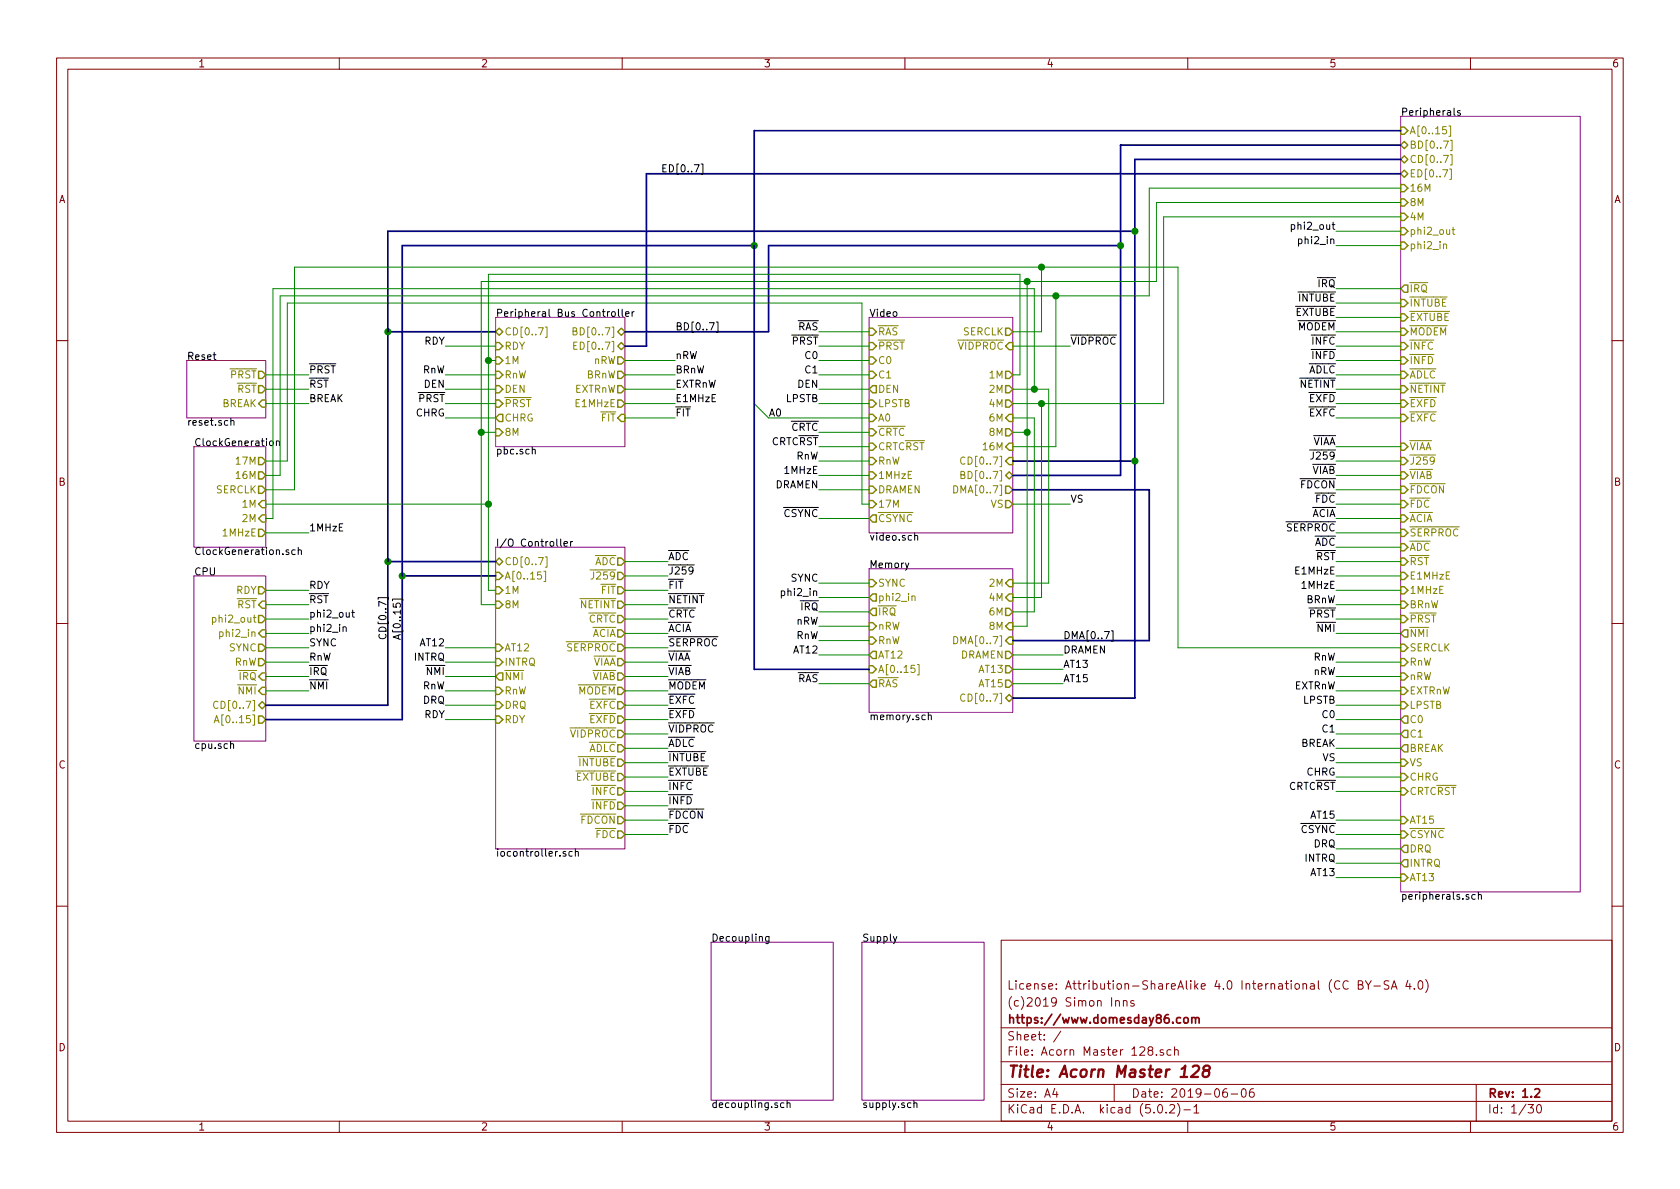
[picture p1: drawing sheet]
<svg xmlns="http://www.w3.org/2000/svg" width="297mm" height="210mm" viewBox="0 0 297 210" stroke-linecap="round" stroke-linejoin="round" font-family="sans-serif">
<g fill="none" stroke="#840000" stroke-width=".18">
<path d="M10 10.3h277v189.9h-277zM12 12.2h273v186.1h-273zM60 10.3v1.9M110 10.3v1.9M160 10.3v1.9M210 10.3v1.9M260 10.3v1.9M10 60.2h2M285 60.2h2M10 110.3h2M285 110.3h2M10 160.2h2"/>
<path d="M177 166.3h108v32h-108zM197.3 177.1v-.1a.37 .37 0 0 1 .6 .1v.8M197.3 176.9v1M198.6 177.1l.2-.2 .4 .1 .1 .9M198.6 176.9v1M200.5 177a.37 .37 0 0 0-.6 .1l.1 .3 .5 .1 .1 .1-.3 .3-.4-.1M238.4 173.6a.7 .7 0 0 0-.9 .2 .7 .7 0 0 0 .1 .9 .55 .55 0 0 0 .8 .1M240.2 174.1l.7-.1v-.3l-.1-.2-.6-.1v1.5h.5l.3-.3a.41 .41 0 0 0-.4-.5M241.4 173.4l.5 .8 .5-.8M241.9 174.2v.7M242.9 174.4h1.2M245.6 173.5l-.6-.1-.3 .3 .1 .3 .7 .4v.4l-.2 .1-.6-.1"/>
<path d="M246 174.9l.5-1.5 .5 1.5M246.2 174.5h.7M248.9 173.3l-.3 1.1h.9M249.3 173.9v1M250.1 174.8v.1M250.9 173.6l.3-.2a.94 .94 0 0 1 0 1.5l-.4-.3-.1-.6zM252.1 173.2a1.71 1.71 0 0 1 0 2.3M285 160.2h2M60 198.3v1.9M110 198.3v1.9M160 198.3v1.9M177 194.8h108"/>
<path d="M177 191.8h108M177 187.8h108M177 181.8h108M186.5 192.5l-.4 1h1M186.8 193v1M187.6 182.3l-1.3 2M197 191.8v3M203.3 185.7l-.3-.2v-.2l.3-.2 .4 .1 .1 .2v.2l-.7 .2a.48 .48 0 0 0-.1 .7l.3 .1 .5-.1a.48 .48 0 0 0-.2-.8M204.5 186.5v.1M204.8 195.5l.4-.2a.94 .94 0 0 1 0 1.5 .79 .79 0 0 1-.4-1.3zM205.7 185.7a.37 .37 0 0 0-.6 .1l.1 .2 .5 .2 .1 .1-.3 .3-.4-.1M206.2 196.7v.1"/>
<path d="M206.8 195.5l.2-.2h.4l.2 .2 .1 .3-.1 .2-.8 .8h.9M207 185.7l-.4-.1-.3 .3 .1 .6 .2 .1 .4-.1M207.7 185.7a.37 .37 0 0 1 .6 .1v.8M207.7 185.1v1.5M208.2 195.1a1.71 1.71 0 0 1 0 2.3M209.3 196.3h1.2M210 198.3v1.9M211.1 195.8l.4-.5v1.5M211.1 196.8h.9M216.9 192.5a.62 .62 0 0 0-.7 .7l.1 .7 .2 .1 .5-.1v-.5l-.1-.2-.4-.1-.3 .3M217.7 193.5h1.1M219.6 192.7l.4-.2a.94 .94 0 0 1 0 1.5 .82 .82 0 0 1-.4-1.3z"/>
<path d="M221.6 192.5a.59 .59 0 0 0-.7 .7l.1 .7 .2 .1 .5-.1 .1-.5-.2-.2-.4-.1-.3 .3M260 198.3v1.9M261 191.8v6.5M270.2 195.3h.9l-.5 .6 .4 .1v.7l-.2 .1-.6-.1M271.8 195.5l.4-.2a.94 .94 0 0 1 0 1.5 .79 .79 0 0 1-.4-1.3z"/>
</g>
<path d="M210.7 179.9v1M208.7 180l-.4-.1-.3 .3 .1 .6 .2 .1 .4-.1M209.4 180.1l.2-.2 .4 .2 .1 .5-.1 .2-.4 .1-.2-.1zM210.7 180.1l.1-.1a.37 .37 0 0 1 .6 .1v.8M211.4 180.1l.2-.2 .3 .1 .1 .9M271.4 192.7l.2-.2h.4l.2 .5-.9 1h.9" fill="none" stroke="#840000" stroke-width=".3"/>
<path d="M208.7 190.4h1.2M210.9 188.6l.3-.2h.5l.2 .2 .1 .4-.1 .3-1.3 1.1h1.2M213.1 189.3l-.3-.2a.46 .46 0 0 1 .4-.7l.6 .1 .1 .4a.69 .69 0 0 1-.8 .4 .65 .65 0 0 0-.3 1 .65 .65 0 0 0 .8 0 .65 .65 0 0 0 .1-.9l-.2-.1" fill="none" stroke="#840000" stroke-width=".41"/>
<path d="M247.6 20.6h31.8v137.1h-31.8zM87.6 56.1h22.9v22.9h-22.9zM153.7 56.1h25.4v38.1h-25.4zM33 63.7h14v10.2h-14zM34.3 79h12.7v17.8h-12.7zM87.6 96.8h22.9v53.3h-22.9zM34.3 101.8h12.7v29.3h-12.7zM153.7 100.6h25.4v25.4h-25.4zM125.7 166.6h21.6v28h-21.6zM152.4 166.6h21.6v28h-21.6z" fill="none" stroke="#840084" stroke-width=".18"/>
<g fill="none" stroke="#000" stroke-width=".18">
<path d="M257.1 19.1v1.1l.2 .2M258.2 19.6h-.3l-.2 .1 .1 .2 .4 .1v.3h-.5M124 29h.3v1.8h-.3M228.3 39.8l.4-.1 .2 .2-.1 .6h-.5M228.3 39.7v1.3M108.3 55.2l.3-.1 .1 .1v.7l-.3 .1-.3-.3zM109.3 54.7v1.1l.2 .2M110 54.7v1.1l.2 .2M110.6 55.5l.6-.1v-.2l-.4-.1-.2 .2 .1 .6h.5M111.8 55.1v.9M112.1 55.1l-.3 .2M125.4 57.1h.9l-.6 1.2"/>
<path d="M126.6 56.9h.3v1.9h-.3M40.8 74.5l.2-.1h.3l.1 .8M40.8 73.9v1.3M47.8 78h.3l.2 .2-.1 .6h-.3l-.2-.2zM48.9 78.1l.1-.1h.4v.8M48.9 78v.8M94.1 79.6l.2-.2 .3 .1v.8M231.5 79.6h1M52.2 97.3l-.4-.1-.2 .3 .1 .5h.5M52.7 97.4l.2-.2 .3 .1 .1 .8M52.7 96.8v1.3M99.1 95.3v1.1l.2 .2"/>
<path d="M99.7 96.2l.6-.1v-.3h-.4l-.2 .1 .1 .6h.5M100.9 95.8v.8M101.2 95.8h-.2l-.1 .2M121.6 99.9h1.2M160.7 99.6l-.4 1.1-.2 .1M161.7 94.8l.2-.1h.3l.1 .8M161.7 94.3v1.2M60.7 111l.1-.2 .3 .1 .1 .8M62.2 108.3h.5M62.4 107.9v1.1l.3 .1M66.9 106v-.3h1.8v.3M69.4 106.2v-.3h1.8v.3"/>
<path d="M69.5 106.7v.6l.6 .1-.1-.5 .3-.3h.3l.2 .3-.1 .5M122.5 100.8l-.2 .2h-.4l-.1-.2v-.3l.2-.3h.3l.2 .3a.88 .88 0 0 1-.2 1h-.4M196.5 111.6h.3v1.8h-.3M40.8 131.6l.1-.1 .3 .1 .1 .8M164.1 126.6l.2-.2 .3 .1 .1 .8M164.1 126v1.3M100 150.6h-.3l-.2 .1 .1 .2 .4 .1v.4h-.5M101.2 150.6h-.4l-.2 .2 .1 .6h.5M101.7 150.7l.2-.1h.3l.1 .8M101.7 150.1v1.3M260.8 158.2h-.3l-.3 .2 .1 .6h.5M261.4 158.3l.2-.1h.3v.8"/>
<path d="M261.4 157.8v1.2M136 165.6v1l-.3 .3-.3-.1M136 165.7l-.4-.1-.2 .2 .1 .6h.5M158.6 165.6l-.5 1.1-.1 .2M138.6 195.1l-.3-.1-.3 .2 .1 .6h.5M139.2 195.1l.1-.1 .3 .1 .1 .8M139.2 194.6v1.3M161.6 195.1l.2-.1 .3 .1v.8M161.6 194.6v1.3"/>
</g>
<g fill="none" stroke="#848400" stroke-width=".25">
<path d="M247.6 32.6h.7l.6 .7-.6 .6h-.7zM247.6 30.7l.7-.6 .6 .6-.6 .7zM247.6 25.6l.7-.6 .6 .6-.6 .7zM247.6 35.2h.7l.6 .6-.6 .6h-.7zM247.6 28.2l.7-.6 .6 .6-.6 .6zM247.6 37.7h.7l.6 .6-.6 .7h-.7zM247.6 22.5h.7l.6 .6-.6 .6h-.7zM87.6 58.7l.7-.7 .6 .7-.6 .6zM109.2 58.7l.7-.7 .6 .7-.6 .6zM153.7 58h.6l.6 .7-.6 .6h-.6zM177.8 58h.6l.7 .7-.7 .6h-.6zM247.6 40.3h.7l.6 .6-.6 .6h-.7z"/>
<path d="M247.6 42.8h.7l.6 .6-.6 .7h-.7zM247.6 53h.7l.6 .6-.6 .6h-.7zM247.6 55.5h.7l.6 .6-.6 .7h-.7zM247.6 58h.7l.6 .7-.6 .6h-.7zM248.3 50.4h.6v1.3h-.6l-.7-.7zM45.7 65.7h.7l.6 .6-.6 .6h-.7zM45.7 68.2h.7l.6 .6-.6 .7h-.7zM46.4 70.7h.6v1.3h-.6l-.7-.6zM87.6 73.9l.7-.6h.6v1.2h-.6zM87.6 60.6h.7l.6 .6-.6 .6h-.7zM87.6 63.1h.7l.6 .6-.6 .7h-.7zM87.6 70.7h.7l.6 .7-.6 .6h-.7z"/>
<path d="M87.6 65.7h.7l.6 .6-.6 .6h-.7zM87.6 75.8h.7l.6 .6-.6 .7h-.7zM87.6 68.2h.7l.6 .6-.6 .7h-.7zM109.2 61.2l.7-.6 .6 .6-.6 .6zM109.2 63.1h.7l.6 .6-.6 .7h-.7zM109.2 68.2h.7l.6 .6-.6 .7h-.7zM109.2 70.7h.7l.6 .7-.6 .6h-.7zM109.2 65.7h.7l.6 .6-.6 .6h-.7zM109.2 73.9l.7-.6h.6v1.2h-.6zM153.7 60.6h.6l.6 .6-.6 .6h-.6zM153.7 70.7h.6l.6 .7-.6 .6h-.6zM153.7 73.3h.6l.6 .6-.6 .6h-.6z"/>
<path d="M153.7 75.8h.6l.6 .6-.6 .7h-.6zM153.7 63.1h.6l.6 .6-.6 .7h-.6zM153.7 65.7h.6l.6 .6-.6 .6h-.6zM153.7 78.4h.6l.6 .6-.6 .6h-.6zM154.3 68.2h.6v1.3h-.6l-.6-.7zM177.8 61.2l.6-.6h.7v1.2h-.7zM177.8 73.9l.6-.6h.7v1.2h-.7zM177.8 75.8h.6l.7 .6-.7 .7h-.6zM177.8 70.7h.6l.7 .7-.7 .6h-.6zM177.8 68.2h.6l.7 .6-.7 .7h-.6zM177.8 65.7h.6l.7 .6-.7 .6h-.6zM177.8 79l.6-.6h.7v1.2h-.7z"/>
<path d="M247.6 60.6h.7l.6 .6-.6 .6h-.7zM247.6 63.1h.7l.6 .6-.6 .7h-.7zM247.6 65.7h.7l.6 .6-.6 .6h-.7zM247.6 68.2h.7l.6 .6-.6 .7h-.7zM247.6 78.4h.7l.6 .6-.6 .6h-.7zM247.6 70.7h.7l.6 .7-.6 .6h-.7zM247.6 73.3h.7l.6 .6-.6 .6h-.7zM45.7 86h.7l.6 .6-.6 .6h-.7zM45.7 83.4h.7l.6 .7-.6 .6h-.7zM45.7 80.9h.7l.6 .6-.6 .7h-.7zM45.7 93.6h.7l.6 .6-.6 .7h-.7zM46.4 88.5h.6v1.3h-.6l-.7-.7z"/>
<path d="M46.4 91.1h.6v1.2h-.6l-.7-.6zM87.6 99.3l.7-.6 .6 .6-.6 .6zM109.2 98.7h.7l.6 .6-.6 .6h-.7zM153.7 80.9h.6l.6 .6-.6 .7h-.6zM153.7 83.4h.6l.6 .7-.6 .6h-.6zM153.7 86h.6l.6 .6-.6 .6h-.6zM153.7 88.5h.6l.6 .6-.6 .7h-.6zM154.3 91.1h.6v1.2h-.6l-.6-.6zM177.8 88.5h.6l.7 .6-.7 .7h-.6zM177.8 86h.6l.7 .6-.7 .6h-.6zM177.8 84.1l.6-.7 .7 .7-.7 .6zM178.4 80.9h.7v1.3h-.7l-.6-.7z"/>
<path d="M247.6 80.9h.7l.6 .6-.6 .7h-.7zM247.6 83.4h.7l.6 .7-.6 .6h-.7zM247.6 86h.7l.6 .6-.6 .6h-.7zM247.6 88.5h.7l.6 .6-.6 .7h-.7zM247.6 91.1h.7l.6 .6-.6 .6h-.7zM247.6 93.6h.7l.6 .6-.6 .7h-.7zM247.6 96.1h.7l.6 .7-.6 .6h-.7zM247.6 98.7h.7l.6 .6-.6 .6h-.7zM45.7 103.8h.7l.6 .6-.6 .6h-.7zM45.7 108.8h.7l.6 .7-.6 .6h-.7zM45.7 113.9h.7l.6 .6-.6 .7h-.7zM45.7 116.5h.7l.6 .6-.6 .6h-.7z"/>
<path d="M46.4 106.3h.6v1.3h-.6l-.7-.7zM46.4 111.4h.6v1.2h-.6l-.7-.6zM46.4 119h.6v1.3h-.6l-.7-.7zM87.6 101.2h.7l.6 .6-.6 .7h-.7zM87.6 113.9h.7l.6 .6-.6 .7h-.7zM87.6 116.5h.7l.6 .6-.6 .6h-.7zM87.6 103.8h.7l.6 .6-.6 .6h-.7zM87.6 106.3h.7l.6 .6-.6 .7h-.7zM88.3 119h.6v1.3h-.6l-.7-.7zM109.2 101.2h.7l.6 .6-.6 .7h-.7zM109.2 106.3h.7l.6 .6-.6 .7h-.7zM109.2 108.8h.7l.6 .7-.6 .6h-.7z"/>
<path d="M109.2 111.4h.7l.6 .6-.6 .6h-.7zM109.2 113.9h.7l.6 .6-.6 .7h-.7zM109.2 116.5h.7l.6 .6-.6 .6h-.7zM109.2 119h.7l.6 .6-.6 .7h-.7zM109.2 103.8h.7l.6 .6-.6 .6h-.7zM153.7 112.6h.6l.6 .7-.6 .6h-.6zM153.7 102.5h.6l.6 .6-.6 .7h-.6zM153.7 110.1h.6l.6 .6-.6 .7h-.6zM153.7 117.7h.6l.6 .7-.6 .6h-.6zM154.3 107.6h.6v1.2h-.6l-.6-.6zM154.3 115.2h.6v1.3h-.6l-.6-.7zM154.3 105h.6v1.3h-.6l-.6-.6z"/>
<path d="M177.8 103.1l.6-.6h.7v1.3h-.7zM177.8 110.7l.6-.6h.7v1.3h-.7zM177.8 107.6h.6l.7 .6-.7 .6h-.6zM177.8 115.2h.6l.7 .6-.7 .7h-.6zM177.8 117.7h.6l.7 .7-.7 .6h-.6zM178.4 105h.7v1.3h-.7l-.6-.6zM178.4 112.6h.7v1.3h-.7l-.6-.6zM247.6 101.2h.7l.6 .6-.6 .7h-.7zM247.6 103.8h.7l.6 .6-.6 .6h-.7zM247.6 106.3h.7l.6 .6-.6 .7h-.7zM247.6 108.8h.7l.6 .7-.6 .6h-.7zM247.6 113.9h.7l.6 .6-.6 .7h-.7z"/>
<path d="M247.6 116.5h.7l.6 .6-.6 .6h-.7zM247.6 119h.7l.6 .6-.6 .7h-.7zM248.3 111.4h.6v1.2h-.6l-.7-.6zM45.7 124.7l.7-.6 .6 .6-.6 .6zM45.7 126.6h.7l.6 .6-.6 .7h-.7zM46.4 121.5h.6v1.3h-.6l-.7-.6zM87.6 121.5h.7l.6 .7-.6 .6h-.7zM87.6 124.1h.7l.6 .6-.6 .6h-.7zM87.6 126.6h.7l.6 .6-.6 .7h-.7zM109.2 121.5h.7l.6 .7-.6 .6h-.7zM109.2 124.1h.7l.6 .6-.6 .6h-.7zM109.2 126.6h.7l.6 .6-.6 .7h-.7z"/>
<path d="M109.2 129.2h.7l.6 .6-.6 .6h-.7zM109.2 131.7h.7l.6 .6-.6 .7h-.7zM109.2 134.2h.7l.6 .7-.6 .6h-.7zM109.2 136.8h.7l.6 .6-.6 .6h-.7zM109.2 139.3h.7l.6 .6-.6 .7h-.7zM154.3 120.3h.6v1.2h-.6l-.6-.6zM177.8 120.3h.6l.7 .6-.7 .6h-.6zM177.8 123.4l.6-.6 .7 .6-.7 .7zM247.6 121.5h.7l.6 .7-.6 .6h-.7zM247.6 124.1h.7l.6 .6-.6 .6h-.7zM247.6 127.2l.7-.6h.6v1.3h-.6zM247.6 134.2h.7l.6 .7-.6 .6h-.7z"/>
<path d="M247.6 136.8h.7l.6 .6-.6 .6h-.7zM247.6 139.3h.7l.6 .6-.6 .7h-.7zM248.3 129.2h.6v1.2h-.6l-.7-.6zM248.3 131.7h.6v1.3h-.6l-.7-.7zM109.2 144.4h.7l.6 .6-.6 .7h-.7zM109.2 146.9h.7l.6 .7-.6 .6h-.7zM109.2 141.9h.7l.6 .6-.6 .6h-.7zM247.6 144.4h.7l.6 .6-.6 .7h-.7zM247.6 146.9h.7l.6 .7-.6 .6h-.7zM247.6 154.6h.7l.6 .6-.6 .6h-.7zM248.3 149.5h.6v1.2h-.6l-.7-.6zM248.3 152h.6v1.3h-.6l-.7-.7z"/>
</g>
<g fill="none" stroke="#848400" stroke-width=".18">
<path d="M255.2 24.9h.9l-.6 1.3M256.2 22.3h.3v1.8h-.3M256.3 29.9h.3v1.8h-.3M256.4 24.8h.3v1.8h-.3M256.4 27.4h.3v1.8h-.3M96.4 57.8h.3v1.9h-.3M101.3 58.6l.6-.1 .1-.2-.1-.2-.6-.1v1.2h.5l.2-.1v-.3l-.2-.2M255.2 43.3l.2-.2 .3 .1 .1 .8M256.7 40.6h.5M256.9 40.2v1.1l.3 .1M101.4 61.1h.5M102 60.5h-.6v1.3h.6"/>
<path d="M96.4 98.5h.3v1.8h-.3M168.6 85.9a.64 .64 0 0 1 .7 .6 .64 .64 0 0 1-.7 .7zM169.9 84l.5-.1 .2-.2-.1-.2-.6-.1v1.2h.5l.2-.1v-.3l-.3-.2M170.6 80.9a.5 .5 0 0 0-.6 0 .5 .5 0 0 0-.2 .7 .45 .45 0 0 0 .3 .4 .45 .45 0 0 0 .5 0M252.6 80.5h1.2M253.6 81.4l-.3 .2h-.3l-.1-.2v-.3l.2-.3h.2l.3 .3a.88 .88 0 0 1-.3 .9l-.3 .1M37.6 109.2h.3l.3 .2-.2 .6h-.4M37.6 109.2v1.3M96.2 101h.3v1.8h-.3M104.3 100.8h1M161.2 105.5l.2-.1h.3l.1 .8M162.2 117.5h.3v1.8h-.3"/>
<path d="M168.6 112.6a.64 .64 0 0 1 .7 .6 .64 .64 0 0 1-.7 .6zM37.9 127.8l.4-1.3 .4 1.3M38 127.5h.6M38.5 124.1a.5 .5 0 0 0-.6 0 .5 .5 0 0 0-.1 .6 .45 .45 0 0 0 .2 .5 .45 .45 0 0 0 .5-.1M170.6 122.9a.5 .5 0 0 0-.6 0 .5 .5 0 0 0-.2 .6 .45 .45 0 0 0 .3 .4 .45 .45 0 0 0 .5 0"/>
</g>
<path d="M247.6 23.1h-114.3v95.3h20.4M247.6 28.2h-46.9v95.2h-21.6M247.6 25.6h-49.5v58.5h-19M247.6 30.7h-133.3v30.5h-3.8M68.6 58.7h19M133.3 43.4h-62.2v83.8h-24.1M198.1 43.4h-62.2v15.3h-25.4M200.7 40.9h-132.1v83.8h-21.6M68.6 99.3h19M179.1 81.5h21.6M179.1 86.6h24.1v26.7h-24.1M71.1 101.8h16.5" fill="none" stroke="#000084" stroke-width=".3"/>
<g fill="#008400" stroke="#008400" stroke-width=".25">
<circle cx="71.1" cy="101.8" r=".51"/>
<circle cx="68.6" cy="99.3" r=".51"/>
<circle cx="68.6" cy="58.7" r=".51"/>
<circle cx="86.4" cy="63.7" r=".51"/>
<circle cx="181.6" cy="76.4" r=".51"/>
<circle cx="86.4" cy="89.1" r=".51"/>
<circle cx="182.9" cy="68.8" r=".51"/>
<circle cx="133.4" cy="43.4" r=".51"/>
<circle cx="198.1" cy="43.4" r=".51"/>
<circle cx="200.7" cy="40.9" r=".51"/>
<circle cx="186.7" cy="52.3" r=".51"/>
<circle cx="181.6" cy="49.8" r=".51"/>
<circle cx="184.2" cy="71.4" r=".51"/>
<circle cx="85.1" cy="76.4" r=".51"/>
<circle cx="184.2" cy="47.2" r=".51"/>
<circle cx="200.7" cy="81.5" r=".51"/>
</g>
<g fill="none" stroke="#008400" stroke-width=".18">
<path d="M247.6 38.3h-41.9v33.1h-26.6M247.6 35.8h-43.1v14h-119.4v57.1h2.5M247.6 33.3h-44.4v19h-153.7v31.8h-2.5M144.8 58.7h8.9M181.6 49.8v60.9h-2.5M184.1 47.2v11.5h-5M186.7 52.3v26.7h-7.6M236.2 51h11.4M236.2 53.6h11.4M236.2 58.7h11.4M236.2 40.9h11.4M236.2 43.4h11.4"/>
<path d="M236.2 56.1h11.4M47 71.4h7.6M47 68.8h7.6M47 66.3h7.6M78.7 73.9h8.9M78.7 71.4h8.9M78.7 68.8h8.9M78.7 66.3h8.9M78.7 61.2h8.9M85.1 76.4h2.5M86.4 63.7h1.2M110.5 73.9h8.9"/>
<path d="M110.5 71.4h8.9M110.5 68.8h8.9M110.5 66.3h8.9M110.5 63.7h8.9M133.3 71.4l2.6 2.5h17.8M144.8 76.4h8.9M144.8 71.4h8.9M144.8 68.8h8.9M144.8 66.3h8.9M144.8 63.7h8.9M144.8 79h8.9M144.8 61.2h8.9"/>
<path d="M179.1 73.9h3.8v34.3h-3.8M179.1 76.4h2.5M179.1 68.8h6.3v34.3h-6.3M179.1 66.3h1.2v-17.8h-93.9v55.9h1.2M179.1 61.2h10.1M182.9 68.8v-17.8h-134.6v40.7h-1.3M184.1 71.4v34.3h-5M236.2 73.9h11.4M236.2 71.4h11.4M236.2 68.8h11.4M236.2 66.3h11.4M236.2 63.7h11.4"/>
<path d="M236.2 79h11.4M236.2 61.2h11.4M47 89.1h39.4M47 81.5h3.8v-27.9h101.6v35.5h1.3M47 86.6h5.1v-39.4h156.2v67.3h39.3M47 94.2h7.6M110.5 99.3h7.6M144.8 91.7h8.9M144.8 84.1h8.9M144.8 81.5h8.9M144.8 86.6h8.9M179.1 89.1h10.1"/>
<path d="M236.2 89.1h11.4M236.2 91.7h11.4M236.2 84.1h11.4M236.2 81.5h11.4M236.2 86.6h11.4M236.2 94.2h11.4M236.2 99.3h11.4M236.2 96.8h11.4M47 104.4h7.6M47 106.9h7.6M47 109.5h7.6M47 114.5h7.6"/>
<path d="M47 117.1h7.6M47 119.6h7.6M47 112h7.6M78.7 114.5h8.9M78.7 117.1h8.9M78.7 119.6h8.9M110.5 104.4h7.6M110.5 106.9h7.6M110.5 109.5h7.6M110.5 114.5h7.6M110.5 117.1h7.6M110.5 119.6h7.6"/>
<path d="M110.5 112h7.6M110.5 101.8h7.6M144.8 110.7h8.9M144.8 108.2h8.9M144.8 105.7h8.9M144.8 103.1h8.9M144.8 115.8h8.9M144.8 113.3h8.9M179.1 115.8h8.9M179.1 118.4h8.9M236.2 104.4h11.4M236.2 106.9h11.4"/>
<path d="M236.2 109.5h11.4M236.2 117.1h11.4M236.2 119.6h11.4M236.2 112h11.4M236.2 101.8h11.4M47 122.2h7.6M78.7 127.2h8.9M78.7 122.2h8.9M78.7 124.7h8.9M110.5 127.2h7.6M110.5 122.2h7.6M110.5 124.7h7.6"/>
<path d="M110.5 129.8h7.6M110.5 132.3h7.6M110.5 134.9h7.6M110.5 137.4h7.6M110.5 139.9h7.6M144.8 120.9h8.9M179.1 120.9h8.9M236.2 127.2h11.4M236.2 122.2h11.4M236.2 124.7h11.4M236.2 129.8h11.4M236.2 132.3h11.4"/>
<path d="M236.2 134.9h11.4M236.2 137.4h11.4M236.2 139.9h11.4M110.5 142.5h7.6M110.5 145h7.6M110.5 147.6h7.6M236.2 145h11.4M236.2 147.6h11.4M236.2 150.1h11.4M236.2 152.6h11.4M236.2 155.2h11.4"/>
</g>
<text font-size="2.8" fill="#840000" x="178" y="190.5">Title: Acorn Master 128</text>
<g font-size="2.1" fill="#840000">
<text x="178" y="178">(c)2019 Simon Inns</text>
<text x="178" y="175">License: Attribution-ShareAlike 4.0 International (CC BY-SA 4.0)</text>
<text x="178" y="184">Sheet: /</text>
<text x="178" y="181">https://www.domesday86.com</text>
<text x="178" y="186.7">File: Acorn Master 128.sch</text>
<text x="178" y="196.9">KiCad E.D.A. kicad (5.0.2)-1</text>
<text x="178" y="194.1">Size: A4</text>
<text x="200" y="194.1">Date: 2019-06-06</text>
<text x="263" y="194.1">Rev: 1.2</text>
<text x="263" y="196.9">Id: 1/30</text>
</g>
<g font-size="1.8" fill="#840000">
<text x="35" y="11.9">1</text>
<text x="85" y="11.9">2</text>
<text x="135" y="11.9">3</text>
<text x="185" y="11.9">4</text>
<text x="235" y="11.9">5</text>
<text x="285" y="11.9">6</text>
<text x="10.4" y="35.9">A</text>
<text x="285.4" y="35.9">A</text>
<text x="10.4" y="85.9">B</text>
<text x="285.4" y="85.9">B</text>
<text x="10.4" y="135.9">C</text>
<text x="285.4" y="135.9">C</text>
<text x="10.4" y="185.9">D</text>
<text x="285.4" y="185.9">D</text>
<text x="35" y="199.9">1</text>
<text x="85" y="199.9">2</text>
<text x="135" y="199.9">3</text>
<text x="185" y="199.9">4</text>
<text x="235" y="199.9">5</text>
<text x="285" y="199.9">6</text>
</g>
<g font-size="1.8">
<text x="247.6" y="20.5">Peripherals</text>
<text x="116.8" y="30.5">ED[0..7]</text>
<text x="228.9" y="40.6">phi2_out</text>
<text x="230" y="43.2">phi2_in</text>
<text x="229.6" y="53.3">INTUBE</text>
<text x="233.1" y="50.8">IRQ</text>
<text x="87.6" y="56">Peripheral Bus Controller</text>
<text x="119.4" y="58.4">BD[0..7]</text>
<text x="141" y="58.4">RAS</text>
<text x="153.7" y="56">Video</text>
<text x="229.1" y="55.9">EXTUBE</text>
<text x="229.4" y="58.4">MODEM</text>
<text x="33" y="63.6">Reset</text>
<text x="75" y="61">RDY</text>
<text x="119.4" y="63.5">nRW</text>
<text x="140.1" y="61">PRST</text>
<text x="142.5" y="63.5">C0</text>
<text x="189.2" y="61">VIDPROC</text>
<text x="232.1" y="61">INFC</text>
<text x="232.1" y="63.5">INFD</text>
<text x="54.6" y="66">PRST</text>
<text x="54.6" y="68.6">RST</text>
<text x="54.6" y="71.1">BREAK</text>
<text x="74" y="71.1">PRST</text>
<text x="74.7" y="66">RnW</text>
<text x="75" y="68.6">DEN</text>
<text x="119.4" y="66">BRnW</text>
<text x="119.4" y="68.6">EXTRnW</text>
<text x="119.4" y="71.1">E1MHzE</text>
<text x="139" y="71.1">LPSTB</text>
<text x="141" y="68.6">DEN</text>
<text x="142.5" y="66">C1</text>
<text x="229.8" y="68.6">NETINT</text>
<text x="231.3" y="66">ADLC</text>
<text x="231.5" y="71.1">EXFD</text>
<text x="33" y="75.3">reset.sch</text>
<text x="73.5" y="73.7">CHRG</text>
<text x="119.4" y="73.7">FIT</text>
<text x="135.9" y="73.7">A0</text>
<text x="139.9" y="76.2">CRTC</text>
<text x="231.5" y="73.7">EXFC</text>
<text x="34.3" y="78.9">ClockGeneration</text>
<text x="87.6" y="80.4">pbc.sch</text>
<text x="136.3" y="78.7">CRTCRST</text>
<text x="139" y="83.8">1MHzE</text>
<text x="140.7" y="81.3">RnW</text>
<text x="232" y="78.7">VIAA</text>
<text x="232" y="83.8">VIAB</text>
<text x="232.3" y="81.3">J259</text>
<text x="137" y="86.4">DRAMEN</text>
<text x="189.2" y="88.9">VS</text>
<text x="229.9" y="86.4">FDCON</text>
<text x="232.6" y="88.9">FDC</text>
<text x="54.6" y="94">1MHzE</text>
<text x="138.6" y="91.4">CSYNC</text>
<text x="153.7" y="95.6">video.sch</text>
<text x="227.5" y="94">SERPROC</text>
<text x="231.9" y="91.4">ACIA</text>
<text x="34.3" y="101.7">CPU</text>
<text x="34.3" y="98.1">ClockGeneration.sch</text>
<text x="87.6" y="96.7">I/O Controller</text>
<text x="118.1" y="99.1">ADC</text>
<text x="118.1" y="101.6">J259</text>
<text x="153.7" y="100.5">Memory</text>
<text x="229.2" y="101.6">E1MHzE</text>
<text x="232.4" y="96.5">ADC</text>
<text x="232.7" y="99.1">RST</text>
<text x="54.6" y="104.1">RDY</text>
<text x="54.6" y="106.7">RST</text>
<text x="118.1" y="104.1">FIT</text>
<text x="118.1" y="106.7">NETINT</text>
<text x="138.6" y="105.4">phi2_in</text>
<text x="139.9" y="102.9">SYNC</text>
<text x="141.6" y="107.9">IRQ</text>
<text x="230.4" y="104.1">1MHzE</text>
<text x="230.9" y="106.7">BRnW</text>
<text x="54.6" y="109.2">phi2_out</text>
<text x="54.6" y="111.8">phi2_in</text>
<text x="68.3" y="113.3" transform="rotate(-90 68.3 113.3)">CD[0..7]</text>
<text x="70.9" y="113.3" transform="rotate(-90 70.9 113.3)">A[0..15]</text>
<text x="118.1" y="109.2">CRTC</text>
<text x="118.1" y="111.8">ACIA</text>
<text x="140.7" y="113">RnW</text>
<text x="140.7" y="110.5">nRW</text>
<text x="188" y="113">DMA[0..7]</text>
<text x="231.5" y="109.2">PRST</text>
<text x="233" y="111.8">NMI</text>
<text x="54.6" y="114.3">SYNC</text>
<text x="54.6" y="116.8">RnW</text>
<text x="54.6" y="119.4">IRQ</text>
<text x="73.2" y="116.8">INTRQ</text>
<text x="74.4" y="114.3">AT12</text>
<text x="75.5" y="119.4">NMI</text>
<text x="118.1" y="114.3">SERPROC</text>
<text x="118.1" y="116.8">VIAA</text>
<text x="118.1" y="119.4">VIAB</text>
<text x="140.5" y="115.6">AT12</text>
<text x="188" y="115.6">DRAMEN</text>
<text x="188" y="118.1">AT13</text>
<text x="232.2" y="116.8">RnW</text>
<text x="232.2" y="119.4">nRW</text>
<text x="54.6" y="121.9">NMI</text>
<text x="74.7" y="121.9">RnW</text>
<text x="74.8" y="124.5">DRQ</text>
<text x="118.1" y="121.9">MODEM</text>
<text x="118.1" y="124.5">EXFC</text>
<text x="141" y="120.6">RAS</text>
<text x="188" y="120.6">AT15</text>
<text x="228.8" y="121.9">EXTRnW</text>
<text x="230.4" y="124.5">LPSTB</text>
<text x="75" y="127">RDY</text>
<text x="118.1" y="127">EXFD</text>
<text x="118.1" y="129.5">VIDPROC</text>
<text x="153.7" y="127.3">memory.sch</text>
<text x="234" y="127">C0</text>
<text x="234" y="129.5">C1</text>
<text x="34.3" y="132.4">cpu.sch</text>
<text x="118.1" y="132.1">ADLC</text>
<text x="118.1" y="134.6">INTUBE</text>
<text x="118.1" y="137.2">EXTUBE</text>
<text x="229.9" y="132.1">BREAK</text>
<text x="231" y="137.2">CHRG</text>
<text x="233.9" y="134.6">VS</text>
<text x="118.1" y="139.7">INFC</text>
<text x="118.1" y="142.2">INFD</text>
<text x="227.8" y="139.7">CRTCRST</text>
<text x="118.1" y="144.8">FDCON</text>
<text x="118.1" y="147.3">FDC</text>
<text x="230" y="147.3">CSYNC</text>
<text x="231.9" y="144.8">AT15</text>
<text x="232.3" y="149.9">DRQ</text>
<text x="87.6" y="151.5">iocontroller.sch</text>
<text x="230.7" y="152.4">INTRQ</text>
<text x="231.9" y="154.9">AT13</text>
<text x="247.6" y="159.1">peripherals.sch</text>
<text x="125.7" y="166.5">Decoupling</text>
<text x="152.4" y="166.5">Supply</text>
<text x="125.7" y="195.9">decoupling.sch</text>
<text x="152.4" y="195.9">supply.sch</text>
</g>
<g font-size="1.8" fill="#848400">
<text x="249.2" y="23.7">A[0..15]</text>
<text x="249.2" y="26.3">BD[0..7]</text>
<text x="249.2" y="28.8">CD[0..7]</text>
<text x="249.2" y="33.9">16M</text>
<text x="249.2" y="31.4">ED[0..7]</text>
<text x="249.2" y="36.4">8M</text>
<text x="249.2" y="39">4M</text>
<text x="249.2" y="41.5">phi2_out</text>
<text x="249.2" y="44.1">phi2_in</text>
<text x="249.2" y="51.7">IRQ</text>
<text x="89.2" y="59.3">CD[0..7]</text>
<text x="102.3" y="59.3">BD[0..7]</text>
<text x="155.2" y="59.3">RAS</text>
<text x="170.3" y="59.3">SERCLK</text>
<text x="249.2" y="54.2">INTUBE</text>
<text x="249.2" y="56.8">EXTUBE</text>
<text x="249.2" y="59.3">MODEM</text>
<text x="89.2" y="61.8">RDY</text>
<text x="89.2" y="64.4">1M</text>
<text x="102.4" y="61.8">ED[0..7]</text>
<text x="104.9" y="64.4">nRW</text>
<text x="155.2" y="61.8">PRST</text>
<text x="155.2" y="64.4">C0</text>
<text x="169.5" y="61.8">VIDPROC</text>
<text x="249.2" y="61.8">INFC</text>
<text x="249.2" y="64.4">INFD</text>
<text x="40.7" y="66.9">PRST</text>
<text x="41.9" y="69.5">RST</text>
<text x="89.2" y="66.9">RnW</text>
<text x="89.2" y="69.5">DEN</text>
<text x="101.5" y="69.5">EXTRnW</text>
<text x="103.7" y="66.9">BRnW</text>
<text x="155.2" y="66.9">C1</text>
<text x="155.2" y="69.5">DEN</text>
<text x="175.1" y="69.5">2M</text>
<text x="175.1" y="66.9">1M</text>
<text x="249.2" y="66.9">ADLC</text>
<text x="249.2" y="69.5">NETINT</text>
<text x="39.2" y="72">BREAK</text>
<text x="89.2" y="74.5">CHRG</text>
<text x="89.2" y="72">PRST</text>
<text x="89.2" y="77.1">8M</text>
<text x="102" y="72">E1MHzE</text>
<text x="106.3" y="74.5">FIT</text>
<text x="155.2" y="72">LPSTB</text>
<text x="155.2" y="74.5">A0</text>
<text x="155.2" y="77.1">CRTC</text>
<text x="175.1" y="74.5">6M</text>
<text x="175.1" y="77.1">8M</text>
<text x="175.1" y="72">4M</text>
<text x="249.2" y="72">EXFD</text>
<text x="249.2" y="74.5">EXFC</text>
<text x="42" y="82.2">17M</text>
<text x="155.2" y="82.2">RnW</text>
<text x="155.2" y="79.6">CRTCRST</text>
<text x="170.9" y="82.2">CD[0..7]</text>
<text x="174.1" y="79.6">16M</text>
<text x="249.2" y="79.6">VIAA</text>
<text x="249.2" y="82.2">J259</text>
<text x="38.2" y="87.2">SERCLK</text>
<text x="42" y="84.7">16M</text>
<text x="43" y="89.8">1M</text>
<text x="155.2" y="84.7">1MHzE</text>
<text x="155.2" y="87.2">DRAMEN</text>
<text x="155.2" y="89.8">17M</text>
<text x="169.4" y="87.2">DMA[0..7]</text>
<text x="170.9" y="84.7">BD[0..7]</text>
<text x="175.2" y="89.8">VS</text>
<text x="249.2" y="84.7">VIAB</text>
<text x="249.2" y="87.2">FDCON</text>
<text x="249.2" y="89.8">FDC</text>
<text x="39.7" y="94.9">1MHzE</text>
<text x="43" y="92.3">2M</text>
<text x="155.2" y="92.3">CSYNC</text>
<text x="249.2" y="92.3">ACIA</text>
<text x="249.2" y="94.9">SERPROC</text>
<text x="89.2" y="99.9">CD[0..7]</text>
<text x="105.1" y="99.9">ADC</text>
<text x="249.2" y="97.4">ADC</text>
<text x="249.2" y="99.9">RST</text>
<text x="41.7" y="105">RDY</text>
<text x="41.9" y="107.6">RST</text>
<text x="89.2" y="102.5">A[0..15]</text>
<text x="89.2" y="105">1M</text>
<text x="89.2" y="107.6">8M</text>
<text x="102.6" y="107.6">NETINT</text>
<text x="105" y="102.5">J259</text>
<text x="106.3" y="105">FIT</text>
<text x="155.2" y="103.8">SYNC</text>
<text x="155.2" y="106.3">phi2_in</text>
<text x="175.1" y="103.8">2M</text>
<text x="175.1" y="106.3">4M</text>
<text x="249.2" y="102.5">E1MHzE</text>
<text x="249.2" y="105">1MHzE</text>
<text x="249.2" y="107.6">BRnW</text>
<text x="38.1" y="110.1">phi2_out</text>
<text x="39.3" y="112.6">phi2_in</text>
<text x="104.1" y="110.1">CRTC</text>
<text x="104.6" y="112.6">ACIA</text>
<text x="155.2" y="113.9">RnW</text>
<text x="155.2" y="108.8">IRQ</text>
<text x="155.2" y="111.4">nRW</text>
<text x="169.4" y="113.9">DMA[0..7]</text>
<text x="175.1" y="111.4">8M</text>
<text x="175.1" y="108.8">6M</text>
<text x="249.2" y="110.1">PRST</text>
<text x="249.2" y="112.6">NMI</text>
<text x="40.6" y="115.2">SYNC</text>
<text x="41.4" y="117.7">RnW</text>
<text x="89.2" y="115.2">AT12</text>
<text x="89.2" y="117.7">INTRQ</text>
<text x="100.2" y="115.2">SERPROC</text>
<text x="104.7" y="117.7">VIAA</text>
<text x="155.2" y="119">A[0..15]</text>
<text x="155.2" y="116.5">AT12</text>
<text x="169.8" y="116.5">DRAMEN</text>
<text x="173.2" y="119">AT13</text>
<text x="249.2" y="115.2">SERCLK</text>
<text x="249.2" y="117.7">RnW</text>
<text x="38.8" y="125.3">CD[0..7]</text>
<text x="42.2" y="122.8">NMI</text>
<text x="42.3" y="120.3">IRQ</text>
<text x="89.2" y="120.3">NMI</text>
<text x="89.2" y="122.8">RnW</text>
<text x="89.2" y="125.3">DRQ</text>
<text x="102.2" y="122.8">MODEM</text>
<text x="104.2" y="125.3">EXFC</text>
<text x="104.7" y="120.3">VIAB</text>
<text x="155.2" y="121.5">RAS</text>
<text x="170.9" y="124.1">CD[0..7]</text>
<text x="173.2" y="121.5">AT15</text>
<text x="249.2" y="120.3">nRW</text>
<text x="249.2" y="122.8">EXTRnW</text>
<text x="249.2" y="125.3">LPSTB</text>
<text x="39.1" y="127.9">A[0..15]</text>
<text x="89.2" y="127.9">RDY</text>
<text x="100.9" y="130.4">VIDPROC</text>
<text x="104.2" y="127.9">EXFD</text>
<text x="249.2" y="127.9">C0</text>
<text x="249.2" y="130.4">C1</text>
<text x="102.4" y="135.5">INTUBE</text>
<text x="104.1" y="133">ADLC</text>
<text x="249.2" y="133">BREAK</text>
<text x="249.2" y="135.5">VS</text>
<text x="101.8" y="138">EXTUBE</text>
<text x="104.9" y="140.6">INFC</text>
<text x="104.9" y="143.1">INFD</text>
<text x="249.2" y="138">CHRG</text>
<text x="249.2" y="140.6">CRTCRST</text>
<text x="102.7" y="145.7">FDCON</text>
<text x="105.3" y="148.2">FDC</text>
<text x="249.2" y="145.7">AT15</text>
<text x="249.2" y="148.2">CSYNC</text>
<text x="249.2" y="150.7">DRQ</text>
<text x="249.2" y="153.3">INTRQ</text>
<text x="249.2" y="155.8">AT13</text>
</g>
</svg>
